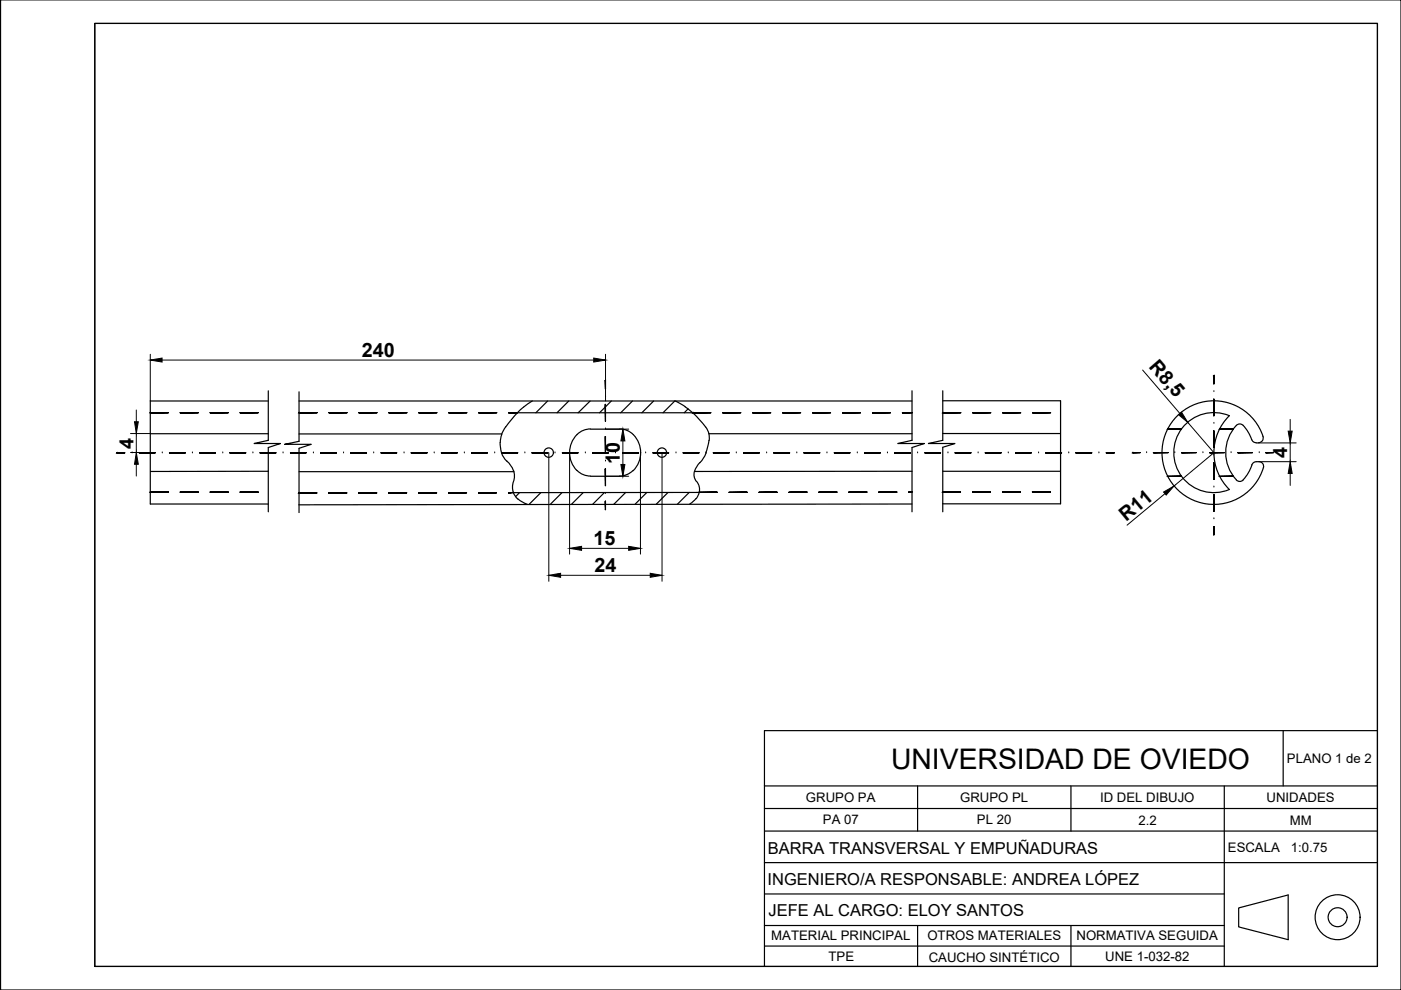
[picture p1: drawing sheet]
<svg xmlns="http://www.w3.org/2000/svg" width="297mm" height="210mm" viewBox="0 0 297 210" stroke-linecap="round" stroke-linejoin="round" font-family="sans-serif">
<!-- layer: 01_Contornos -->
<g fill="none" stroke="#000" stroke-width=".25">
<path d="M.1 0h296.9v209.9h-296.9zM20.1 5h271.9v199.9h-271.9zM31.9 92h25M56.9 82.9v10.5l-3 .6h5.6l-2.6 .9v13.6M56.9 85h-25v21.9h25M56.9 99.9l-25 .1M63.4 83.1v10.5l-3 .6h5.6l-2.6 .9v13.6M63.4 85h130M63.4 92h43M106 93.8a5.3 5.3 0 0 0 2.1 4.7l.7 1.2M106.4 92.1l-.3 1.7M107.2 90.5l-.9 1.6"/>
<path d="M108.9 99.7l.2 1.4-.4 1.9 .2 1.5 39.3-.1M109.7 87.5l-2.5 3M109.7 87.5h37.2l.8 .8a10.4 10.4 0 0 1 2.6 3.7M112.9 85l-1.9 1.3-1.3 1.2M116.1 85l-2.5 2.5M120.6 85l-2.5 2.5M120.8 96h.1M125.1 85l-2.5 2.5M125.2 90.9a5 5 0 0 0-3.4 8.2 4.2 4.2 0 0 0 3.4 1.8M125.2 91h6.2M129.6 85l-2.5 2.5M131.4 90.9l1.6 .4 1.3 .8"/>
<path d="M134.1 85l-2.5 2.5M134.2 99.8l-1.3 .8-1.5 .3M134.3 92.2a5.4 5.4 0 0 1-.1 7.6M135.8 95.9v.1M138.6 85l-2.5 2.5M143.1 85l-2.5 2.5M143.2 85l2.1 1.2M145.2 86.2l1.6 1.3M145.9 86.7l-.8 .8M147.2 99.9a2.31 2.31 0 0 0 .5 2.2M148.4 98.1l-.8 1-.3 .8h46.1M149.7 96.1l-.4 .8-.9 1.2"/>
<path d="M150.3 92l.1 1.4M150.3 92h43.1M150.3 93.4l-.7 2.7M193.4 82.9v10.5l-3 .6h5.6l-2.6 .9v13.6M199.9 82.9v10.5l-3.1 .6h5.7l-2.6 .8v13.7M199.9 85h25v21.8h-25.1M199.9 91.9h25M199.9 99.9h25M260.6 88.1a8.5 8.5 0 0 0-11.7 7.9 8.5 8.5 0 0 0 11.7 7.8M260.7 88.1a11 11 0 0 0 0 15.7M265.4 98.6l-.7 1.6-1.1 1.5M266.3 93.9a1.24 1.24 0 0 1-1.1-1.3l-1.2-2a1.14 1.14 0 0 0-1.9-.4 8.5 8.5 0 0 0 0 11.5"/>
<path d="M266.3 93.9h.6M266.4 97.9a.99 .99 0 0 0-1 .7M266.8 93.9a1.02 1.02 0 0 0 1-1.3 11 11 0 0 0-17-5.5 11 11 0 0 0 .3 17.9 11 11 0 0 0 16.8-6.1 1.14 1.14 0 0 0-1.5-1M63.4 100h45.6M108.8 104.4l.4 .8 .6 .6M109.8 105.8l2 1.1M110.1 104.5l-.8 .8M114.7 104.5l-2.5 2.4M119.2 104.5l-2.5 2.4M123.6 104.5l-2.5 2.4M125.2 101h6.2M128.1 104.5l-2.5 2.4"/>
<path d="M132.7 104.4l-2.6 2.5M137.1 104.4l-2.5 2.5M141.6 104.4l-2.5 2.5M146.1 104.4l-2.5 2.5M147.6 105.7l-1.4 1.2M147.7 102.1a2.69 2.69 0 0 1 .6 2.3M148.2 104.4l-.6 1.3M193.4 106.9l-130 .1M262.1 101.8l.8 .3 .7-.3M272.1 154.9v11.7M292 154.9h-129.9v50M162.1 176.2h129.9"/>
<path d="M162.1 166.6h129.9M162.1 171.4h129.9M194.5 166.6v9.6M227.1 166.6v9.6M259.6 166.6v38.3M162.1 182.9h129.9M162.1 189.5h97.5M162.1 196.2h97.5M194.5 196.2v8.7M227.1 196.2v8.7M262.6 192.5l10.5-2.7v9.4l-10.5-2.7zM162.1 200.6h97.5"/>
<circle cx="116.3" cy="96" r=".99"/>
<circle cx="140.3" cy="96" r=".99"/>
<circle cx="283.6" cy="194.5" r="4.8"/>
<circle cx="283.6" cy="194.5" r="2.01"/>
</g>
<!-- layer: 02_Ocultas -->
<g fill="#000" stroke="#000" stroke-width=".21">
<path d="M31.9 87.5h3.8zM31.9 87.5h3.8zM31.9 87.5h3.8zM31.9 87.5h3.8z"/>
<path d="M38.2 87.5h3.8zM38.2 87.5h3.8zM38.2 87.5h3.8zM38.2 87.5h3.8z"/>
<path d="M44.6 87.5h3.8zM44.6 87.5h3.8zM44.6 87.5h3.8zM44.6 87.5h3.8z"/>
<path d="M50.9 87.5h3.8zM50.9 87.5h3.8zM50.9 87.5h3.8zM50.9 87.5h3.8z"/>
<path d="M63.4 87.5h3.8zM63.4 87.5h3.8zM63.4 87.5h3.8zM63.4 87.5h3.8z"/>
<path d="M69.8 87.5h3.8zM69.8 87.5h3.8zM69.8 87.5h3.8zM69.8 87.5h3.8z"/>
<path d="M76.1 87.5h3.8zM76.1 87.5h3.8zM76.1 87.5h3.8zM76.1 87.5h3.8z"/>
<path d="M82.5 87.5h3.8zM82.5 87.5h3.8zM82.5 87.5h3.8zM82.5 87.5h3.8z"/>
<path d="M88.8 87.5h3.8zM88.8 87.5h3.8zM88.8 87.5h3.8zM88.8 87.5h3.8z"/>
<path d="M95.2 87.5h3.8zM95.2 87.5h3.8zM95.2 87.5h3.8zM95.2 87.5h3.8z"/>
<path d="M101.5 87.5h3.8zM101.5 87.5h3.8zM101.5 87.5h3.8zM101.5 87.5h3.8z"/>
<path d="M107.9 87.5h1.8zM107.9 87.5h1.8zM107.9 87.5h1.8zM107.9 87.5h1.8z"/>
<path d="M146.9 87.5h3.8zM146.9 87.5h3.8zM146.9 87.5h3.8zM146.9 87.5h3.8z"/>
<path d="M153.2 87.5h3.8zM153.2 87.5h3.8zM153.2 87.5h3.8zM153.2 87.5h3.8z"/>
<path d="M159.6 87.5h3.8zM159.6 87.5h3.8zM159.6 87.5h3.8zM159.6 87.5h3.8z"/>
<path d="M165.9 87.5h3.8zM165.9 87.5h3.8zM165.9 87.5h3.8zM165.9 87.5h3.8z"/>
<path d="M172.3 87.5h3.8zM172.3 87.5h3.8zM172.3 87.5h3.8zM172.3 87.5h3.8z"/>
<path d="M178.6 87.5h3.8zM178.6 87.5h3.8zM178.6 87.5h3.8zM178.6 87.5h3.8z"/>
<path d="M185 87.5h3.8zM185 87.5h3.8zM185 87.5h3.8zM185 87.5h3.8z"/>
<path d="M191.3 87.5h2.1zM191.3 87.5h2.1zM191.3 87.5h2.1zM191.3 87.5h2.1z"/>
<path d="M199.9 87.5h3.8zM199.9 87.5h3.8zM199.9 87.5h3.8zM199.9 87.5h3.8z"/>
<path d="M206.2 87.5h3.8zM206.2 87.5h3.8zM206.2 87.5h3.8zM206.2 87.5h3.8z"/>
<path d="M212.6 87.5h3.8zM212.6 87.5h3.8zM212.6 87.5h3.8zM212.6 87.5h3.8z"/>
<path d="M218.9 87.5h3.8zM218.9 87.5h3.8zM218.9 87.5h3.8zM218.9 87.5h3.8z"/>
<path d="M247.6 90.9h2.9zM247.6 91l2.9-.1zM247.6 91l2.9-.1zM247.6 91h2.9z"/>
<path d="M258.6 90.9h2.9zM258.6 91l2.9-.1zM258.6 91l2.9-.1zM258.6 91h2.9z"/>
<path d="M31.9 104.3h3.8zM31.9 104.4l3.8-.1zM31.9 104.4l3.8-.1zM31.9 104.4h3.8z"/>
<path d="M38.2 104.3h3.8zM38.2 104.4l3.8-.1zM38.2 104.4l3.8-.1zM38.2 104.4h3.8z"/>
<path d="M44.6 104.3h3.8zM44.6 104.3h3.8zM44.6 104.4l3.8-.1zM44.6 104.4l3.8-.1z"/>
<path d="M50.9 104.3h3.8zM50.9 104.3h3.8zM50.9 104.4l3.8-.1zM50.9 104.4l3.8-.1z"/>
<path d="M63.4 104.5h3.8zM63.4 104.5h3.8zM63.4 104.5h3.8zM63.4 104.5h3.8z"/>
<path d="M69.7 104.5h3.8zM69.7 104.5h3.8zM69.7 104.5h3.8zM69.7 104.5h3.8z"/>
<path d="M76.1 104.5h3.8zM76.1 104.5h3.8zM76.1 104.5h3.8zM76.1 104.5h3.8z"/>
<path d="M82.4 104.5h3.8zM82.4 104.5h3.8zM82.4 104.5h3.8zM82.4 104.5h3.8z"/>
<path d="M88.8 104.5h3.8zM88.8 104.5h3.8zM88.8 104.5h3.8zM88.8 104.5h3.8z"/>
<path d="M95.1 104.5h3.8zM95.1 104.5h3.8zM95.1 104.5h3.8zM95.1 104.5h3.8z"/>
<path d="M101.5 104.5h3.8zM101.5 104.5h3.8zM101.5 104.5h3.8zM101.5 104.5h3.8z"/>
<path d="M107.8 104.5l1.1-.1zM107.8 104.5l1.1-.1zM107.8 104.5l1.1-.1zM107.8 104.5h1.1z"/>
<path d="M148.2 104.4h3.8zM148.2 104.4h3.8zM148.2 104.4h3.8zM148.2 104.4h3.8z"/>
<path d="M154.6 104.4h3.8zM154.6 104.4h3.8zM154.6 104.4h3.8zM154.6 104.4h3.8z"/>
<path d="M160.9 104.4h3.8zM160.9 104.4h3.8zM160.9 104.4h3.8zM160.9 104.4h3.8z"/>
<path d="M167.3 104.4l3.8-.1zM167.3 104.4l3.8-.1zM167.3 104.4l3.8-.1zM167.3 104.4h3.8z"/>
<path d="M173.6 104.3h3.8zM173.6 104.4l3.8-.1zM173.6 104.4l3.8-.1zM173.6 104.4h3.8z"/>
<path d="M180 104.3h3.8zM180 104.4l3.8-.1zM180 104.4l3.8-.1zM180 104.4l3.8-.1z"/>
<path d="M186.3 104.3h3.8zM186.3 104.3h3.8zM186.3 104.4l3.8-.1zM186.3 104.4l3.8-.1z"/>
<path d="M192.7 104.3h.7zM192.7 104.3h.7zM192.7 104.4l.7-.1zM192.7 104.4l.7-.1z"/>
<path d="M199.8 104.3h3.9zM199.8 104.3h3.9zM199.8 104.3h3.9zM199.8 104.3h3.9z"/>
<path d="M206.2 104.3h3.8zM206.2 104.3h3.8zM206.2 104.3h3.8zM206.2 104.3h3.8z"/>
<path d="M212.5 104.3h3.9zM212.5 104.3h3.9zM212.5 104.3h3.9zM212.5 104.3h3.9z"/>
<path d="M218.9 104.3h3.8zM218.9 104.3h3.8zM218.9 104.3h3.8zM218.9 104.3h3.8z"/>
<path d="M247.6 101h2.9zM247.6 101h2.9zM247.6 101h2.9zM247.6 101h2.9z"/>
<path d="M258.6 101h2.9zM258.6 101h2.9zM258.6 101h2.9zM258.6 101h2.9z"/>
</g>
<g fill="none" stroke="#000" stroke-width=".21">
<path d="M31.9 87.5h.1M31.9 87.5h3.8zM38.2 87.5h3.8zM44.6 87.5h3.8zM50.9 87.5h3.8zM63.4 87.5h.1M63.4 87.5h3.8zM69.8 87.5h3.8zM76.1 87.5h3.8zM82.5 87.5h3.8zM88.8 87.5h3.8zM95.2 87.5h3.8z"/>
<path d="M101.5 87.5h3.8zM107.9 87.5h1.8zM109.7 87.5h.1M146.9 87.5h.1M146.9 87.5h3.8zM153.2 87.5h3.8zM159.6 87.5h3.8zM165.9 87.5h3.8zM172.3 87.5h3.8zM178.6 87.5h3.8zM185 87.5h3.8zM191.3 87.5h2.1z"/>
<path d="M193.4 87.5h.1M199.9 87.5h.1M199.9 87.5h3.8zM206.2 87.5h3.8zM212.6 87.5h3.8zM218.9 87.5h3.8zM247.6 90.9v.1M247.6 90.9l2.9 .1zM250.5 90.9v.1M258.6 90.9v.1M258.6 90.9l2.9 .1zM261.5 90.9v.1"/>
<path d="M31.9 104.3v.1M31.9 104.3l3.8 .1zM38.2 104.3l3.8 .1zM44.6 104.3l3.8 .1zM50.9 104.3l3.8 .1zM63.4 104.5h.1M63.4 104.5h3.8zM69.7 104.5h3.8zM76.1 104.5h3.8zM82.4 104.5h3.8zM88.8 104.5h3.8zM95.1 104.5h3.8z"/>
<path d="M101.5 104.5h3.8zM107.8 104.5l1.1-.1zM108.9 104.4v.1M148.2 104.4h.1M148.2 104.4h3.8zM154.6 104.4h3.8zM160.9 104.4h3.8zM167.3 104.4l3.8-.1zM173.6 104.3l3.8 .1zM180 104.3l3.8 .1zM186.3 104.3l3.8 .1zM192.7 104.3h.7z"/>
<path d="M193.4 104.3h.1M199.8 104.3h.1M199.8 104.3h3.9zM206.2 104.3h3.8zM212.5 104.3h3.9zM218.9 104.3h3.8zM247.6 101h.1M247.6 101h2.9zM250.5 101h.1M258.6 101h.1M258.6 101h2.9zM261.5 101h.1"/>
</g>
<!-- layer: 03_Ejes -->
<g fill="#000" stroke="#000" stroke-width=".21">
<path d="M257.4 79.6v1.8zM257.3 79.6l.1 1.8zM257.3 79.6l.1 1.8zM257.3 79.6l.1 1.8z"/>
<path d="M24.8 96h1.6zM24.8 96h1.6zM24.8 96h1.6zM24.8 96h1.6z"/>
<path d="M29.5 96h3.4zM29.5 96h3.4zM29.5 96h3.4zM29.5 96h3.4z"/>
<path d="M35.9 96h3.4zM35.9 96h3.4zM35.9 96h3.4zM35.9 96h3.4z"/>
<path d="M42.4 96h3.3zM42.4 96h3.3zM42.4 96h3.3zM42.4 96h3.3z"/>
<path d="M48.8 96h3.3zM48.8 96h3.3zM48.8 96h3.3zM48.8 96h3.3z"/>
<path d="M55.1 96h3.4zM55.1 96h3.4zM55.1 96h3.4zM55.1 96h3.4z"/>
<path d="M61.6 96h3.3zM61.6 96h3.3zM61.6 96h3.3zM61.6 96h3.3z"/>
<path d="M68 96h3.3zM68 96h3.3zM68 96h3.3zM68 96h3.3z"/>
<path d="M74.4 96h3.3zM74.4 96h3.3zM74.4 96h3.3zM74.4 96h3.3z"/>
<path d="M80.8 96h3.3zM80.8 96h3.3zM80.8 96h3.3zM80.8 96h3.3z"/>
<path d="M87.2 96h3.3zM87.2 96h3.3zM87.2 96h3.3zM87.2 96h3.3z"/>
<path d="M93.6 96h3.3zM93.6 96h3.3zM93.6 96h3.3zM93.6 96h3.3z"/>
<path d="M100 96h3.3zM100 96h3.3zM100 96h3.3zM100 96h3.3z"/>
<path d="M106.4 96h3.4zM106.4 96h3.4zM106.4 96h3.4zM106.4 96h3.4z"/>
<path d="M112.8 96h3.3zM112.8 96h3.3zM112.8 96h3.3zM112.8 96h3.3z"/>
<path d="M119.2 96h3.3zM119.2 96h3.3zM119.2 96h3.3zM119.2 96h3.3z"/>
<path d="M125.6 96h3.4zM125.6 96h3.4zM125.6 96h3.4zM125.6 96h3.4z"/>
<path d="M128.4 80.7v1.7zM128.3 80.7l.1 1.7zM128.3 80.7l.1 1.7zM128.3 80.7l.1 1.7z"/>
<path d="M128.4 85.7v3.6zM128.3 85.7l.1 3.6zM128.3 85.7l.1 3.6zM128.3 85.7l.1 3.6z"/>
<path d="M128.4 92.6v3.6zM128.3 92.6l.1 3.6zM128.3 92.6l.1 3.6zM128.3 92.6l.1 3.6z"/>
<path d="M128.4 99.4v3.6zM128.3 99.4l.1 3.6zM128.3 99.4l.1 3.6zM128.3 99.4l.1 3.6z"/>
<path d="M132 96h3.4zM132 96h3.4zM132 96h3.4zM132 96h3.4z"/>
<path d="M138.5 96h3.3zM138.5 96h3.3zM138.5 96h3.3zM138.5 96h3.3z"/>
<path d="M144.9 96h3.3zM144.9 96h3.3zM144.9 96h3.3zM144.9 96h3.3z"/>
<path d="M151.2 96h3.4zM151.2 96h3.4zM151.2 96h3.4zM151.2 96h3.4z"/>
<path d="M157.7 96h3.3zM157.7 96h3.3zM157.7 96h3.3zM157.7 96h3.3z"/>
<path d="M164.1 96h3.3zM164.1 96h3.3zM164.1 96h3.3zM164.1 96h3.3z"/>
<path d="M170.5 96h3.3zM170.5 96h3.3zM170.5 96h3.3zM170.5 96h3.3z"/>
<path d="M176.9 96h3.3zM176.9 96h3.3zM176.9 96h3.3zM176.9 96h3.3z"/>
<path d="M183.3 96h3.3zM183.3 96h3.3zM183.3 96h3.3zM183.3 96h3.3z"/>
<path d="M189.7 96h3.3zM189.7 96h3.3zM189.7 96h3.3zM189.7 96h3.3z"/>
<path d="M196.1 96h3.3zM196.1 96h3.3zM196.1 96h3.3zM196.1 96h3.3z"/>
<path d="M202.5 96h3.4zM202.5 96h3.4zM202.5 96h3.4zM202.5 96h3.4z"/>
<path d="M208.9 96h3.3zM208.9 96h3.3zM208.9 96h3.3zM208.9 96h3.3z"/>
<path d="M215.3 96h3.3zM215.3 96h3.3zM215.3 96h3.3zM215.3 96h3.3z"/>
<path d="M221.7 96h3.4zM221.7 96h3.4zM221.7 96h3.4zM221.7 96h3.4z"/>
<path d="M228.1 96h3.4zM228.1 96h3.4zM228.1 96h3.4zM228.1 96h3.4z"/>
<path d="M234.6 96h1.6zM234.6 96h1.6zM234.6 96h1.6zM234.6 96h1.6z"/>
<path d="M240.1 95.9h1.6zM240.1 96l1.6-.1zM240.1 96l1.6-.1zM240.1 96h1.6z"/>
<path d="M244.5 95.9h3.1zM244.5 96l3.1-.1zM244.5 96l3.1-.1zM244.5 96h3.1z"/>
<path d="M250.5 95.9h3.1zM250.5 96l3.1-.1zM250.5 96l3.1-.1zM250.5 96h3.1z"/>
<path d="M256.5 95.9h3.1zM256.5 96l3.1-.1zM256.5 96l3.1-.1zM256.5 96h3.1z"/>
<path d="M257.4 84.6v3.6zM257.3 84.6l.1 3.6zM257.3 84.6l.1 3.6zM257.3 84.6l.1 3.6z"/>
<path d="M257.4 91.4v3.5zM257.3 91.4l.1 3.5zM257.3 91.4l.1 3.5zM257.3 91.4l.1 3.5z"/>
<path d="M257.4 98.1v3.6zM257.3 98.1l.1 3.6zM257.3 98.1l.1 3.6zM257.3 98.1l.1 3.6z"/>
<path d="M262.5 95.9h3zM262.5 96l3-.1zM262.5 96l3-.1zM262.5 96h3z"/>
<path d="M268.4 95.9h1.5zM268.4 96l1.5-.1zM268.4 96l1.5-.1zM268.4 96h1.5z"/>
<path d="M128.4 106.3v1.7zM128.3 106.3l.1 1.7zM128.3 106.3l.1 1.7zM128.3 106.3l.1 1.7z"/>
<path d="M257.4 104.9v3.5zM257.3 104.9l.1 3.5zM257.3 104.9l.1 3.5zM257.3 104.9l.1 3.5z"/>
<path d="M257.4 111.6v1.8zM257.3 111.6l.1 1.8zM257.3 111.6l.1 1.8zM257.3 111.6l.1 1.8z"/>
</g>
<g fill="none" stroke="#000" stroke-width=".21">
<path d="M257.3 79.6h.1M257.3 79.6l.1 1.8zM24.8 96h.1M24.8 96h1.6zM28 96h.1M29.5 96h3.4zM34.4 96h.1M35.9 96h3.4zM40.8 96h.1M42.4 96h3.3zM47.2 96h.1M48.8 96h3.3z"/>
<path d="M53.6 96h.1M55.1 96h3.4zM60 96h.1M61.6 96h3.3zM66.4 96h.1M68 96h3.3zM72.8 96h.1M74.4 96h3.3zM79.2 96h.1M80.8 96h3.3zM85.7 96h.1M87.2 96h3.3z"/>
<path d="M92.1 96h.1M93.6 96h3.3zM98.5 96h.1M100 96h3.3zM104.9 96h.1M106.4 96h3.4zM111.3 96h.1M112.8 96h3.3zM117.7 96h.1M119.2 96h3.3zM124.1 96h.1M125.6 96h3.4z"/>
<path d="M128.3 80.7h.1M128.3 80.7l.1 1.7zM128.3 85.7l.1 3.6zM128.3 92.6l.1 3.6zM128.3 99.4l.1 3.6zM128.4 84.1h.1M128.4 90.9h.1M128.4 97.8h.1M130.5 96h.1M132 96h3.4zM136.9 96h.1M138.5 96h3.3z"/>
<path d="M143.3 96h.1M144.9 96h3.3zM149.7 96h.1M151.2 96h3.4zM156.1 96h.1M157.7 96h3.3zM162.5 96h.1M164.1 96h3.3zM168.9 96h.1M170.5 96h3.3zM175.3 96h.1M176.9 96h3.3z"/>
<path d="M181.8 96h.1M183.3 96h3.3zM188.2 96h.1M189.7 96h3.3zM194.5 96h.1M196.1 96h3.3zM201 96h.1M202.5 96h3.4zM207.4 96h.1M208.9 96h3.3zM213.8 96h.1M215.3 96h3.3z"/>
<path d="M220.2 96h.1M221.7 96h3.4zM226.6 96h.1M228.1 96h3.4zM233 96h.1M234.6 96h1.6zM236.2 96h.1M240.1 95.9v.1M240.1 95.9l1.6 .1zM243.1 96h.1M244.5 95.9l3.1 .1zM249.1 96h.1"/>
<path d="M250.5 95.9l3.1 .1zM255 96h.1M256.5 95.9l3.1 .1zM257.3 84.6l.1 3.6zM257.3 91.4l.1 3.5zM257.3 98.1l.1 3.6zM257.4 83h.1M257.4 89.8h.1M257.4 96.5h.1M261 96h.1M262.5 95.9l3 .1zM267 96h.1"/>
<path d="M268.4 95.9l1.5 .1zM269.9 95.9v.1M128.3 106.3l.1 1.7zM128.3 108h.1M128.4 104.6h.1M257.3 104.9l.1 3.5zM257.3 111.6l.1 1.8zM257.3 113.4h.1M257.4 103.3h.1M257.4 110h.1"/>
</g>
<!-- layer: 04_Cotas -->
<g fill="none" stroke="#000" stroke-width=".21">
<path d="M31.9 75.1v9.9M34.4 76.3h91.5M128.4 75.1v9.9M242.3 78.5l7.9 9.2M27.7 95.9h4.2M27.7 91.9h4.2M28.9 86.9v2.5M28.9 91.9v4M28.9 98.4v2.5M116.4 96v27.2M120.8 96v21.5M128.3 91h5"/>
<path d="M132.1 93.5v5M135.8 95.9v21.6M140.4 96v27.2M251.8 89.5l5.6 6.5-8.5 7.1M266.9 97.9h7.9M266.9 93.9h7.9M273.5 88.9v2.5M273.5 93.9v4M123.3 116.3h10M128.3 101h5M247 104.7l-8 6.7M273.5 100.4v2.5"/>
<path d="M118.9 122h19"/>
</g>
<g fill="#000" stroke="#000" stroke-width=".21">
<path d="M31.9 76.3l2.5-.4v.9zM125.9 75.9l2.5 .4-2.5 .5zM28.9 95.9l.4 2.5h-.8zM28.5 89.4h.8l-.4 2.5zM131.6 98.5h.9l-.4 2.5zM132.1 91l.4 2.5h-.9zM249.9 87.9l.6-.5 1.3 2.1zM273.1 91.4h.9l-.5 2.5zM120.8 116.3l2.5-.5v.9zM133.3 115.8l2.5 .5-2.5 .4zM246.7 104.3l2.2-1.2-1.6 1.9zM273.5 97.9l.5 2.5h-.9z"/>
<path d="M116.4 122l2.5-.4v.8zM137.9 121.6l2.5 .4-2.5 .4z"/>
</g>
<text font-size="6" x="188.9" y="163">UNIVERSIDAD DE OVIEDO</text>
<g font-size="4.2">
<text x="76.7" y="75.7">240</text>
<text x="243.4" y="77.9" transform="rotate(49 243.4 77.9)">R8,5</text>
<text x="28.3" y="95.1" transform="rotate(-90 28.3 95.1)">4</text>
<text x="131.4" y="98.4" transform="rotate(-90 131.4 98.4)">10</text>
<text x="272.9" y="97" transform="rotate(-90 272.9 97)">4</text>
<text x="238.8" y="110.6" transform="rotate(-40 238.8 110.6)">R11</text>
<text x="125.8" y="115.6">15</text>
<text x="126" y="121.3">24</text>
</g>
<g font-size="3.5">
<text x="162.8" y="181.1">BARRA TRANSVERSAL Y EMPUÑADURAS</text>
<text x="162.8" y="187.7">INGENIERO/A RESPONSABLE: ANDREA LÓPEZ</text>
<text x="163" y="194.1">JEFE AL CARGO: ELOY SANTOS</text>
</g>
<g font-size="2.8">
<text x="272.9" y="161.8">PLANO 1 de 2</text>
<text x="170.9" y="170.1">GRUPO PA</text>
<text x="203.6" y="170.1">GRUPO PL</text>
<text x="233.2" y="170.1">ID DEL DIBUJO</text>
<text x="268.5" y="170.1">UNIDADES</text>
<text x="174.5" y="174.8">PA 07</text>
<text x="207.1" y="174.8">PL 20</text>
<text x="241.4" y="174.9">2.2</text>
<text x="273.5" y="174.9">MM</text>
<text x="260.3" y="180.6">ESCALA</text>
<text x="273.7" y="180.6">1:0.75</text>
<text x="163.5" y="199.4">MATERIAL PRINCIPAL</text>
<text x="175.7" y="203.8">TPE</text>
<text x="196.6" y="199.4">OTROS MATERIALES</text>
<text x="196.9" y="204">CAUCHO SINTÉTICO</text>
<text x="228.2" y="199.4">NORMATIVA SEGUIDA</text>
<text x="234.3" y="203.7">UNE 1-032-82</text>
</g>
</svg>
